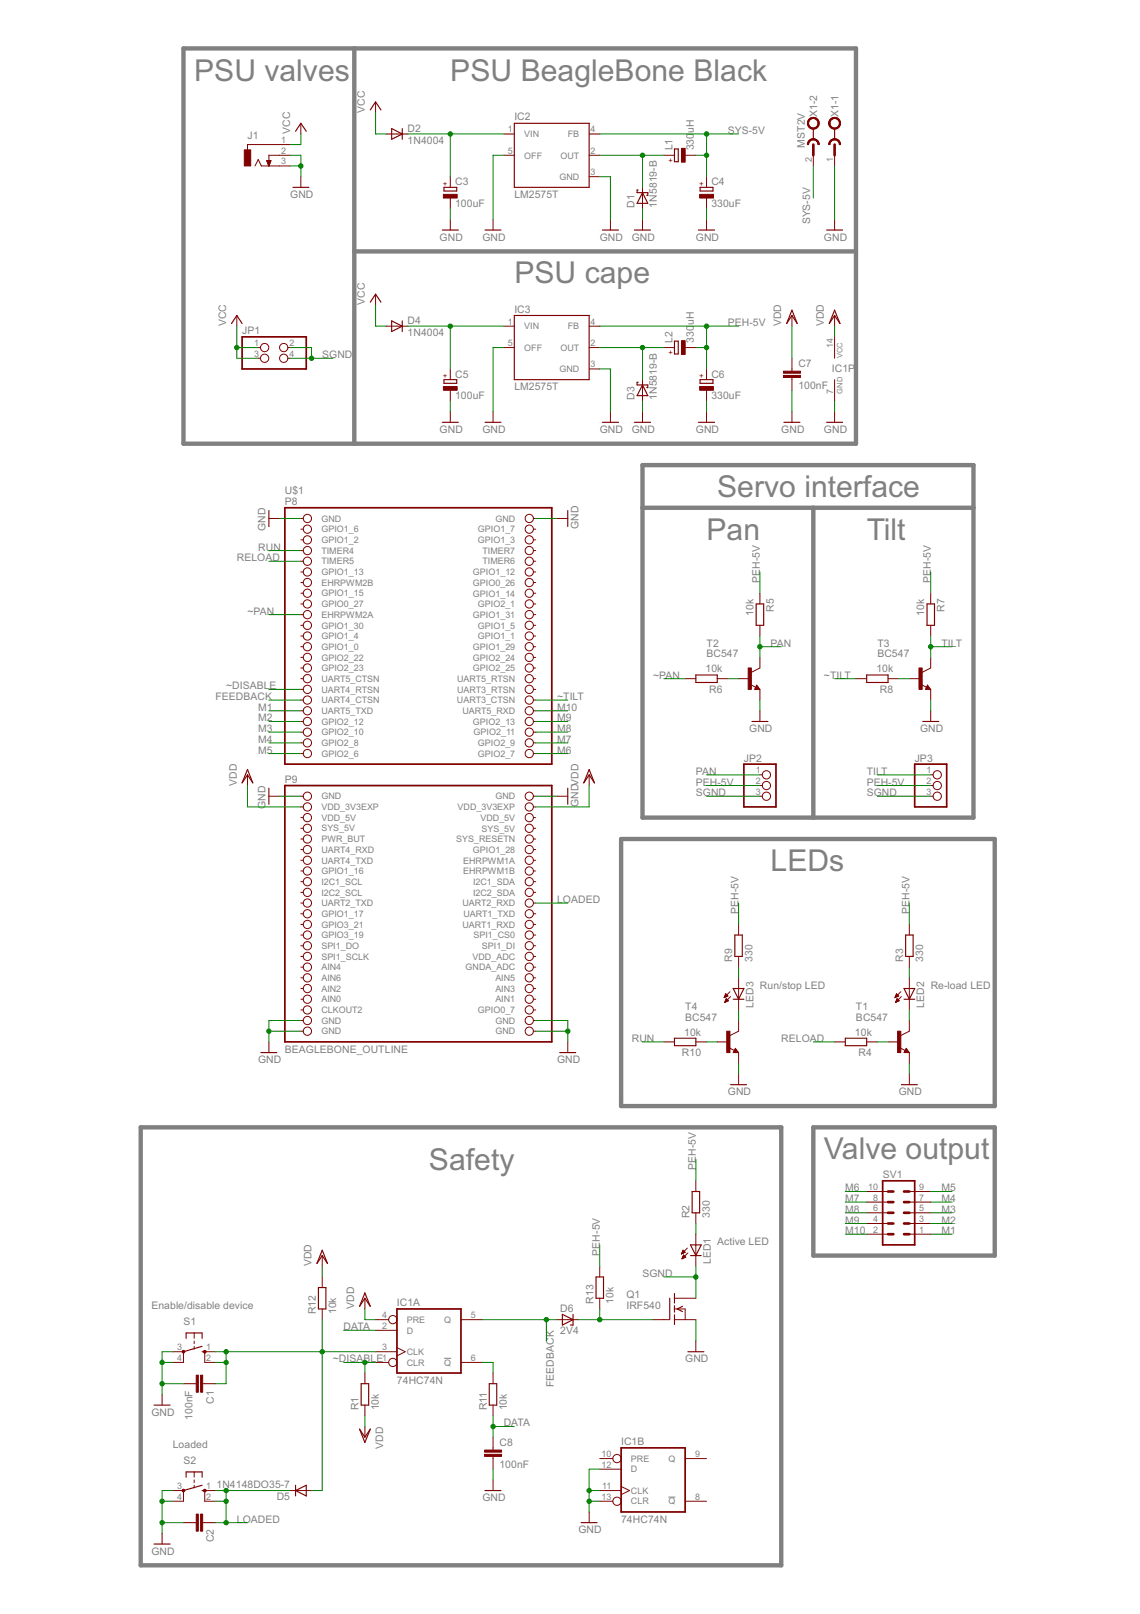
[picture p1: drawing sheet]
<svg xmlns="http://www.w3.org/2000/svg" width="210mm" height="297mm" viewBox="0 0 210 297" stroke-linecap="round" stroke-linejoin="round" font-family="sans-serif">
<path d="M33.8 8.9h123.8v72.8h-123.8zM65.2 8.9v72.8M65.2 46.3h92.4M118.3 93.5h60.9M118.3 85.6h60.9v64.9h-60.9zM149.8 93.5v57M114.4 154.4h68.8v49.2h-68.8zM25.9 207.5h117.9v80.6h-117.9zM149.8 207.5h33.4v23.6h-33.4z" fill="none" stroke="#808080" stroke-width=".8"/>
<path d="M81.8 250h1.3M123.1 275.5h1.3" fill="none" stroke="#808080" stroke-width=".18"/>
<path d="M44.6 62h11.8v5.9h-11.8zM52.5 93.5h49.1v47.1h-49.1zM52.5 144.6h49.1v47.1h-49.1zM137 140.6h5.9v7.9h-5.9zM168.4 140.6h5.9v7.9h-5.9zM162.5 217.3h5.9v11.8h-5.9zM73.1 240.9h11.8v11.8h-11.8zM114.4 266.5h11.8v11.8h-11.8z" fill="none" stroke="#800000" stroke-width=".32"/>
<g fill="none" stroke="#800000" stroke-width=".18">
<path d="M69.2 18.8v1.9M46.9 30.5l.6-1.1 .6 1.1h5.3M49.1 29.6h.8l-.4 .9zM49.1 29.7h.7M49.2 29.7h.6M49.2 29.8h.6M49.3 29.9h.4M49.3 30h.4M49.3 30.1h.4M49.4 30.2h.3M49.4 30.3h.2M49.4 30.4h.2"/>
<path d="M49.5 30.4h.1M49.5 30.5h.1M53.4 28.6h-3.9v1.9M53.4 26.6h-7.8v1M55.4 22.7v2M55.4 32.5v2M71.1 24.7h4M82.9 32.5v2M82.9 36.4v2M92.8 24.7h1.9M92.8 28.6h1.9M108.5 24.7h1.9"/>
<path d="M108.5 28.6h1.9M108.5 32.5h1.9M118.3 34.5v3.9M122.2 28.6h2M126.2 28.6h1.9M130.1 32.5v2M130.1 36.4v2M149.8 28.6v1.9M153.7 28.6v1.9M43.6 58.1v1.9M69.2 54.1v2M82.9 40.4v1.9"/>
<path d="M90.8 40.4v1.9M112.4 40.4v1.9M118.3 40.4v1.9M130.1 40.4v1.9M145.8 58.1v1.9M153.7 40.4v1.9M153.7 58.1v1.9M47.5 64h.5M47.5 65.9h.5M53 64h.4M53 65.9h.4M71.1 60h4"/>
<path d="M82.9 67.9v2M82.9 71.8v2M82.9 75.8v1.9M90.8 75.8v1.9M92.8 64h1.9M92.8 60h1.9M108.5 64h1.9M108.5 60h1.9M108.5 67.9h1.9M112.4 75.8v1.9M118.3 69.9v3.9M118.3 75.8v1.9"/>
<path d="M122.2 64h2M126.2 64h1.9M130.1 67.9v2M130.1 71.8v2M130.1 75.8v1.9M145.8 65.9v2.4M145.8 69.5v2.3M145.8 75.8v1.9M153.7 62v3.9M153.7 69.9v3.9M153.7 75.8v1.9M49.5 95.4h2"/>
<path d="M55.4 95.4h.4M55.4 97.4h.4M55.4 99.4h.4M98.2 95.4h.4M98.2 97.4h.4M98.2 99.4h.4M102.6 95.4h1.9M55.4 101.3h.4M55.4 103.3h.4M55.4 105.3h.4M55.4 107.2h.4M55.4 109.2h.4"/>
<path d="M55.4 111.1h.4M55.4 113.1h.4M55.4 115.1h.4M55.4 117.1h.4M55.4 119h.4M98.2 101.3h.4M98.2 103.3h.4M98.2 105.3h.4M98.2 107.2h.4M98.2 109.2h.4M98.2 111.1h.4M98.2 113.1h.4"/>
<path d="M98.2 115.1h.4M98.2 117.1h.4M98.2 119h.4M139.9 109.2v1.9M139.9 115.1v2M171.4 109.2v1.9M171.4 115.1v2M55.4 121h.4M55.4 122.9h.4M55.4 124.9h.4M55.4 126.9h.4M55.4 128.8h.4"/>
<path d="M55.4 130.8h.4M55.4 132.8h.4M55.4 134.7h.4M55.4 136.7h.4M55.4 138.7h.4M98.2 121h.4M98.2 122.9h.4M98.2 124.9h.4M98.2 126.9h.4M98.2 128.8h.4M98.2 130.8h.4M98.2 132.8h.4"/>
<path d="M98.2 134.7h.4M98.2 136.7h.4M98.2 138.7h.4M126.2 124.9h1.9M132.1 124.9h1.9M136 124.9h1.9M138.2 126l.9 .5M139.3 126.1l.6 .8h-1zM139.9 121v1.9l-1.6 .8M139.9 126.9v1.9M139.9 130.8v2M157.6 124.9h2"/>
<path d="M163.5 124.9h2M167.4 124.9h2M169.7 126l.9 .5M170.8 126.1l.6 .8h-1zM171.4 121v1.9l-1.6 .8M171.4 126.9v1.9M171.4 130.8v2M45.6 142.6v2M49.5 146.5h2M55.4 146.5h.4M55.4 148.5h.4M55.4 150.5h.4"/>
<path d="M55.4 152.4h.4M55.4 154.4h.4M55.4 156.4h.4M55.4 158.3h.4M98.2 146.5h.4M98.2 148.5h.4M98.2 150.5h.4M98.2 152.4h.4M98.2 154.4h.4M98.2 156.4h.4M98.2 158.3h.4M102.6 146.5h1.9"/>
<path d="M108.5 142.6v2M139.9 146.5h.5M139.9 142.6h.5M139.9 144.6h.5M171.4 146.5h.4M171.4 142.6h.4M171.4 144.6h.4M55.4 160.3h.4M55.4 162.3h.4M55.4 164.2h.4M55.4 166.2h.4M55.4 168.2h.4"/>
<path d="M55.4 170.1h.4M55.4 172.1h.4M55.4 174.1h.4M55.4 176h.4M55.4 178h.4M55.4 180h.4M98.2 160.3h.4M98.2 162.3h.4M98.2 164.2h.4M98.2 166.2h.4M98.2 168.2h.4M98.2 170.1h.4"/>
<path d="M98.2 172.1h.4M98.2 174.1h.4M98.2 176h.4M98.2 178h.4M98.2 180h.4M136 170.1v2M136 176v2M136 180v5.9M167.4 170.1v2M167.4 176v2M167.4 180v5.9M49.5 191.7v2"/>
<path d="M55.4 181.9h.4M55.4 183.9h.4M55.4 185.9h.4M55.4 187.8h.4M55.4 189.8h.4M98.2 181.9h.4M98.2 183.9h.4M98.2 185.9h.4M98.2 187.8h.4M98.2 189.8h.4M104.5 191.7v2M122.2 191.7h2"/>
<path d="M128.1 191.7h2M132.1 191.7h1.9M133.4 183.5h.1M133.4 183.5h.3M133.4 183.4h.5M133.4 184.5h.1M133.5 183.3h.5M133.5 184.4h.1M133.5 184.3h.3M133.5 183.2h.4M133.5 183.1h.3M133.5 184.2h.5"/>
<path d="M133.6 183h.1M133.6 184.1h.5M133.6 182.9h.1M133.6 184h.4M133.6 182.9l.4 .4-.7 .3zM133.6 184h.3M133.7 183.9h.1M133.7 183.8l.4 .4-.7 .3zM134.3 192.8l.9 .5M134.4 182.5l-1.1 1.1M134.5 183.4l-1.1 1.1M135.4 192.9l.6 .8h-1z"/>
<path d="M136 187.8v2l-1.6 .8M136 193.7v2M136 197.7v1.9M153.7 191.7h1.9M159.6 191.7h1.9M163.5 191.7h2M164.8 183.5h.1M164.8 183.5h.3M164.9 183.4h.4M164.9 184.5h.1M164.9 184.4h.2M164.9 183.3h.5"/>
<path d="M165 183.2h.4M165 184.3h.3M165 183.1h.3M165 184.2h.5M165 183h.2M165 184.1h.5M165.1 184h.3M165.1 182.9l.4 .4-.7 .3zM165.1 182.9h.1M165.1 183.9h.2M165.2 183.8l.4 .4-.7 .3zM165.7 192.8l1 .5"/>
<path d="M165.9 182.5l-1.1 1.1M166 183.4l-1.1 1.1M166.9 192.9l.5 .8h-.9zM167.4 187.8v2l-1.5 .8M167.4 193.7v2M167.4 197.7v1.9M128.1 217.3v2M159.6 219.3h3.9M167.4 219.3h4M59.3 231.1v1.9M59.3 235v2M67.2 238.9v2"/>
<path d="M110.4 233v2M110.4 238.9v2M124.2 238.9h3.9M125.5 230.8h.1M125.5 230.7h.2M125.5 230.6h.4M125.6 230.5h.5M125.6 231.6h.1M125.6 230.4h.5M125.6 231.5h.2M125.7 230.3h.3M125.7 231.5h.3"/>
<path d="M125.7 230.3h.2M125.7 231.4h.5M125.7 230.2h.1M125.7 231.3h.5M125.8 230.1l.4 .4-.7 .3zM125.8 231.2h.3M125.8 231.1h.2M125.8 231h.1M125.9 231l.4 .4-.7 .3zM126.6 229.7l-1.1 1.1M126.7 230.6l-1.1 1.1M128.1 223.2v2"/>
<path d="M128.1 227.1v5.9M159.6 227.1h3.9M159.6 225.2h3.9M159.6 223.2h3.9M159.6 221.2h3.9M167.4 227.1h4M167.4 225.2h4M167.4 223.2h4M167.4 221.2h4M29.8 256.6v2M31.8 248.8h2v1.9h-2M33.8 254.7h2.3"/>
<path d="M35.8 245.3v1M35.8 246.8v.5M35.8 247.8v.5M37.3 254.7h2.4M39.7 248.8h-2v1.9h2M59.3 240.9v2M67.2 252.7v2M67.2 258.6v2M69.2 250.7h2.4M69.2 244.8h3.9M69.2 248.8h3.9M69.2 242.9h2.4"/>
<path d="M73.1 248l1.5 .8-1.5 .7M84.9 250.7h3.9M84.9 242.9h3.9M90.8 252.7v2M90.8 258.6v2M102.6 242.9h3.9M120.3 242.9h3M124.2 242.9h3.9M124.2 240.9h2v2M128.1 246.8v2M31.8 274.3h2v2h-2M35.8 270.9v1"/>
<path d="M35.8 272.4v.5M35.8 273.3v.5M39.7 274.3h-2v2h2M53.4 274.3h4M67.2 262.5v2M90.8 264.5v2.3M90.8 268v2.4M90.8 272.4v1.9M108.5 278.3v1.9M110.4 276.3h2.4M110.4 270.4h4M110.4 274.3h4"/>
<path d="M110.4 268.4h2.4M114.4 273.6l1.5 .7-1.5 .8M126.2 276.3h3.9M126.2 268.4h3.9M29.8 282.2v2M33.8 280.2h2.3M37.3 280.2h2.4"/>
<circle cx="48.7" cy="65.9" r=".76"/>
<circle cx="48.7" cy="64" r=".76"/>
<circle cx="52.2" cy="64" r=".76"/>
<circle cx="52.2" cy="65.9" r=".76"/>
<circle cx="56.6" cy="97.4" r=".76"/>
<circle cx="56.6" cy="99.4" r=".76"/>
<circle cx="56.6" cy="95.4" r=".76"/>
<circle cx="97.5" cy="97.4" r=".76"/>
<circle cx="97.5" cy="95.4" r=".76"/>
<circle cx="97.5" cy="99.4" r=".76"/>
<circle cx="56.6" cy="113.1" r=".76"/>
<circle cx="56.6" cy="105.3" r=".76"/>
<circle cx="56.6" cy="111.1" r=".76"/>
<circle cx="56.6" cy="101.3" r=".76"/>
<circle cx="56.6" cy="115.1" r=".76"/>
<circle cx="56.6" cy="119" r=".76"/>
<circle cx="56.6" cy="107.2" r=".76"/>
<circle cx="56.6" cy="103.3" r=".76"/>
<circle cx="56.6" cy="109.2" r=".76"/>
<circle cx="56.6" cy="117.1" r=".76"/>
<circle cx="97.5" cy="117.1" r=".76"/>
<circle cx="97.5" cy="115.1" r=".76"/>
<circle cx="97.5" cy="119" r=".76"/>
<circle cx="97.5" cy="101.3" r=".76"/>
<circle cx="97.5" cy="103.3" r=".76"/>
<circle cx="97.5" cy="113.1" r=".76"/>
<circle cx="97.5" cy="105.3" r=".76"/>
<circle cx="97.5" cy="107.2" r=".76"/>
<circle cx="97.5" cy="111.1" r=".76"/>
<circle cx="97.5" cy="109.2" r=".76"/>
<circle cx="56.6" cy="124.9" r=".76"/>
<circle cx="56.6" cy="128.8" r=".76"/>
<circle cx="56.6" cy="132.8" r=".76"/>
<circle cx="56.6" cy="136.7" r=".76"/>
<circle cx="56.6" cy="122.9" r=".76"/>
<circle cx="56.6" cy="121" r=".76"/>
<circle cx="56.6" cy="134.7" r=".76"/>
<circle cx="56.6" cy="126.9" r=".76"/>
<circle cx="56.6" cy="130.8" r=".76"/>
<circle cx="56.6" cy="138.7" r=".76"/>
<circle cx="97.5" cy="128.8" r=".76"/>
<circle cx="97.5" cy="132.8" r=".76"/>
<circle cx="97.5" cy="121" r=".76"/>
<circle cx="97.5" cy="136.7" r=".76"/>
<circle cx="97.5" cy="126.9" r=".76"/>
<circle cx="97.5" cy="124.9" r=".76"/>
<circle cx="97.5" cy="138.7" r=".76"/>
<circle cx="97.5" cy="130.8" r=".76"/>
<circle cx="97.5" cy="122.9" r=".76"/>
<circle cx="97.5" cy="134.7" r=".76"/>
<circle cx="56.6" cy="154.4" r=".76"/>
<circle cx="56.6" cy="150.5" r=".76"/>
<circle cx="56.6" cy="156.4" r=".76"/>
<circle cx="56.6" cy="146.5" r=".76"/>
<circle cx="56.6" cy="148.5" r=".76"/>
<circle cx="56.6" cy="158.3" r=".76"/>
<circle cx="56.6" cy="152.4" r=".76"/>
<circle cx="97.5" cy="154.4" r=".76"/>
<circle cx="97.5" cy="150.5" r=".76"/>
<circle cx="97.5" cy="146.5" r=".76"/>
<circle cx="97.5" cy="148.5" r=".76"/>
<circle cx="97.5" cy="158.3" r=".76"/>
<circle cx="97.5" cy="156.4" r=".76"/>
<circle cx="97.5" cy="152.4" r=".76"/>
<circle cx="141.1" cy="144.6" r=".76"/>
<circle cx="141.1" cy="146.5" r=".76"/>
<circle cx="141.1" cy="142.6" r=".76"/>
<circle cx="172.6" cy="142.6" r=".76"/>
<circle cx="172.6" cy="144.6" r=".76"/>
<circle cx="172.6" cy="146.5" r=".76"/>
<circle cx="56.6" cy="160.3" r=".76"/>
<circle cx="56.6" cy="170.1" r=".76"/>
<circle cx="56.6" cy="164.2" r=".76"/>
<circle cx="56.6" cy="166.2" r=".76"/>
<circle cx="56.6" cy="168.2" r=".76"/>
<circle cx="56.6" cy="172.1" r=".76"/>
<circle cx="56.6" cy="162.3" r=".76"/>
<circle cx="56.6" cy="176" r=".76"/>
<circle cx="56.6" cy="178" r=".76"/>
<circle cx="56.6" cy="180" r=".76"/>
<circle cx="56.6" cy="174.1" r=".76"/>
<circle cx="97.5" cy="172.1" r=".76"/>
<circle cx="97.5" cy="160.3" r=".76"/>
<circle cx="97.5" cy="170.1" r=".76"/>
<circle cx="97.5" cy="166.2" r=".76"/>
<circle cx="97.5" cy="162.3" r=".76"/>
<circle cx="97.5" cy="164.2" r=".76"/>
<circle cx="97.5" cy="168.2" r=".76"/>
<circle cx="97.5" cy="174.1" r=".76"/>
<circle cx="97.5" cy="176" r=".76"/>
<circle cx="97.5" cy="178" r=".76"/>
<circle cx="97.5" cy="180" r=".76"/>
<circle cx="56.6" cy="187.8" r=".76"/>
<circle cx="56.6" cy="185.9" r=".76"/>
<circle cx="56.6" cy="181.9" r=".76"/>
<circle cx="56.6" cy="183.9" r=".76"/>
<circle cx="56.6" cy="189.8" r=".76"/>
<circle cx="97.5" cy="181.9" r=".76"/>
<circle cx="97.5" cy="187.8" r=".76"/>
<circle cx="97.5" cy="183.9" r=".76"/>
<circle cx="97.5" cy="185.9" r=".76"/>
<circle cx="97.5" cy="189.8" r=".76"/>
<circle cx="72.3" cy="250.7" r=".76"/>
<circle cx="72.3" cy="242.9" r=".76"/>
<circle cx="113.6" cy="268.4" r=".76"/>
<circle cx="113.6" cy="276.3" r=".76"/>
</g>
<g fill="none" stroke="#800000" stroke-width=".21">
<path d="M53.9 34.5h3M54.4 24.2l1-1.5 1 1.5M68.2 20.2l1-1.4 .9 1.4M72.1 23.7l2 1-2 .9zM74.1 23.7v1.9M81.7 34.5h2.4v.7h-2.4zM94.7 22.7h13.8v11.8h-13.8zM117.5 35h-.2v.5h2v.5h-.2M118.3 35.5l1 1.9h-2zM124.2 27.4h.7v2.4h-.7zM128.9 34.5h2.4v.7h-2.4zM149.8 23.7v1.9"/>
<path d="M153.7 23.7v1.9M42.6 59.5l1-1.4 1 1.4M68.2 55.6l1-1.5 .9 1.5M72.1 59.1l2 .9-2 1zM74.1 59.1v1.9M81.4 42.3h3M89.3 42.3h2.9M94.7 58.1h13.8v11.8h-13.8zM110.9 42.3h3M116.8 42.3h3M128.6 42.3h3M145.8 57.1l1 2.4-1-1.4-1 1.4z"/>
<path d="M152.2 42.3h3M153.7 57.1l1 2.4-1-1.4-1 1.4zM81.4 77.7h3M81.7 69.9h2.4v.6h-2.4zM89.3 77.7h2.9M110.9 77.7h3M116.8 77.7h3M117.5 70.4h-.2v.4h2v.5h-.2M118.3 70.8l1 2h-2zM124.2 62.8h.7v2.4h-.7zM128.6 77.7h3M128.9 69.9h2.4v.6h-2.4z"/>
<path d="M144.3 77.7h3M152.2 77.7h3M49.5 94v2.9M104.5 94v2.9M139.2 111.1h1.4v4h-1.4zM170.7 111.1h1.4v4h-1.4zM128.1 124.2h4v1.4h-4zM138.5 132.8h2.9M139.3 126.5l.1 .2h-.3l.2-.4 .4 .5h-.6M159.6 124.2h3.9v1.4h-3.9zM169.9 132.8h2.9M170.8 126.5l.1 .2h-.3l.2-.4 .4 .5h-.6"/>
<path d="M45.6 141.6l.9 2.5-.9-1.5-1 1.5zM49.5 145.1v2.9M104.5 145.1v2.9M108.5 141.6l1 2.5-1-1.5-1 1.5zM135.3 172.1h1.4v3.9h-1.4zM166.8 172.1h1.3v3.9h-1.3zM48 193.7h3M103.1 193.7h2.9M124.2 191.1h3.9v1.3h-3.9zM134.5 199.6h3M135 183.9h2M135 181.9h2l-1 2z"/>
<path d="M135.4 193.3l.1 .2h-.3l.2-.4 .4 .5h-.6M155.6 191.1h4v1.3h-4zM166 199.6h2.9M166.5 181.9h1.9l-1 2zM166.5 183.9h1.9M166.9 193.3v.2h-.3l.3-.4 .3 .5h-.6M127.4 219.3h1.4v3.9h-1.4zM58.6 237h1.4v3.9h-1.4zM59.3 230.1l1 2.4-1-1.4-.9 1.4zM67.2 238l1 2.4-1-1.5-1 1.5zM109.7 235h1.4v3.9h-1.4zM123.3 238.9v4"/>
<path d="M124.2 238.1v1.7M127.1 229.1h2l-1 2zM127.1 231.1h2M28.4 258.6h2.9M34.3 246.3v-1h2.9v1M37.2 248.8h.5M37.2 247.8l-3.4 1M66.5 254.7h1.4v3.9h-1.4zM90.1 254.7h1.4v3.9h-1.4zM103.5 241.9l2 1-2 1zM105.5 241.9v2h-.5M124.2 240.3v1.2"/>
<path d="M124.2 242v1.8M125.7 240.4l-1 .5 1 .5M126.7 248.8h2.9M34.3 271.9v-1h2.9v1M37.2 274.3h.5M37.2 273.3l-3.4 1M54.4 274.3l2-1v2zM54.4 273.3v2M66.2 263l1 1.5 1-1.5-1 2.5zM89.3 274.3h2.9M28.4 284.2h2.9M107 280.2h2.9"/>
</g>
<g fill="#800000" stroke="#800000" stroke-width=".18">
<path d="M33.6 248.6h.4v.3h-.4z" fill-rule="evenodd"/>
<path d="M37.5 248.6h.4v.3h-.4z" fill-rule="evenodd"/>
<path d="M33.6 274.2h.4v.3h-.4z" fill-rule="evenodd"/>
<path d="M37.5 274.2h.4v.3h-.4z" fill-rule="evenodd"/>
<path d="M152.8 26l.5-.4 .4-.1v.2l-.6 .3-.3 .6h-.2z" fill-rule="evenodd"/>
<path d="M153.7 25.5h.1a1.07 1.07 0 0 1 .9 1.1h-.1l-.3-.6-.6-.3z" fill-rule="evenodd"/>
<path d="M152.8 26a1.07 1.07 0 0 1 1.2-.4 1.07 1.07 0 0 1 .7 1h-.1a.88 .88 0 0 0-.9-.9 .88 .88 0 0 0-.9 .9h-.2v-.1z" fill-rule="evenodd"/>
<path d="M153 21.9a1.08 1.08 0 0 1 1.6 .3 1.08 1.08 0 0 1-.7 1.5 1.08 1.08 0 0 1-1.3-1h.2a.89 .89 0 0 1 1.3-.8 .89 .89 0 0 1 .1 1.5 .89 .89 0 0 1-1.4-.5v-.2h-.2v-.3z" fill-rule="evenodd"/>
<path d="M153 21.9a1.08 1.08 0 0 1 1.6 .3 1.08 1.08 0 0 1-.7 1.5 1.08 1.08 0 0 1-1.3-1h.2a.89 .89 0 0 1 1.3-.8 .89 .89 0 0 1 .1 1.5 .89 .89 0 0 1-1.4-.5v-.2h-.2v-.3z" fill-rule="evenodd"/>
<path d="M148.9 26l.4-.4 .5-.1v.2l-.7 .3-.2 .6h-.2z" fill-rule="evenodd"/>
<path d="M149.8 25.5h.1a1.07 1.07 0 0 1 .9 1.1h-.2l-.1-.4-.3-.4-.4-.1z" fill-rule="evenodd"/>
<path d="M148.9 26a1.09 1.09 0 0 1 1.2-.4 1.09 1.09 0 0 1 .7 1h-.2a.88 .88 0 0 0-.9-.9 .88 .88 0 0 0-.8 .9h-.2v-.1z" fill-rule="evenodd"/>
<path d="M149 21.9a1.08 1.08 0 0 1 1.7 .3 1.08 1.08 0 0 1-.7 1.5 1.08 1.08 0 0 1-1.3-1h.2a.88 .88 0 0 1 1.2-.9 .88 .88 0 0 1 .2 1.5 .88 .88 0 0 1-1.4-.4v-.2h-.2z" fill-rule="evenodd"/>
<path d="M149 21.9a1.08 1.08 0 0 1 1.7 .3 1.08 1.08 0 0 1-.7 1.5 1.08 1.08 0 0 1-1.3-1h.2a.88 .88 0 0 1 1.2-.9 .88 .88 0 0 1 .2 1.5 .88 .88 0 0 1-1.4-.4v-.2h-.2z" fill-rule="evenodd"/>
</g>
<g fill="#800000" stroke="#800000" stroke-width=".18">
<path d="M36.1 253.1h.4v3.1h-.4z"/>
<path d="M36.9 253.1h.4v3.1h-.4z"/>
<path d="M36.1 278.7h.4v3.1h-.4z"/>
<path d="M36.9 278.7h.4v3.1h-.4z"/>
<path d="M125.5 27.3h.7v2.5h-.7z"/>
<path d="M81.6 35.8h2.6v.6h-2.6z"/>
<path d="M128.8 35.8h2.6v.6h-2.6z"/>
<path d="M125.5 62.7h.7v2.5h-.7z"/>
<path d="M81.6 71.1h2.6v.7h-2.6z"/>
<path d="M128.8 71.1h2.6v.7h-2.6z"/>
<path d="M144.3 69.1h3.1v.4h-3.1z"/>
<path d="M144.3 68.3h3.1v.4h-3.1z"/>
<path d="M165.3 189.8h.6v3.9h-.6z"/>
<path d="M137.8 122.9h.5v4h-.5z"/>
<path d="M169.2 122.9h.6v4h-.6z"/>
<path d="M133.8 189.8h.6v3.9h-.6z"/>
<path d="M45 27.6h1.2v2.9h-1.2z"/>
<path d="M89.2 267.7h3.2v.3h-3.2z"/>
<path d="M89.2 266.9h3.2v.4h-3.2z"/>
</g>
<path d="M149.8 26.6v2M153.7 26.6v2M163.5 219.3h1M166.5 219.3h.9M163.5 221.2h1M163.5 223.2h1M163.5 225.2h1M163.5 227.1h1M166.5 221.2h.9M166.5 223.2h.9M166.5 225.2h.9M166.5 227.1h.9" fill="none" stroke="#800000" stroke-width=".49"/>
<g fill="none" stroke="#008000" stroke-width=".18">
<path d="M53.4 28.6h2v3.9M53.4 30.5h2M55.4 24.7v1.9h-2M69.2 20.7v4h1.9M75.1 24.7h17.7M82.9 24.7v7.8M82.9 38.4v2M92.8 28.6h-2v11.8M110.4 28.6h11.8M110.4 32.5h2v7.9M110.4 24.7h25.6M118.3 28.6v5.9"/>
<path d="M118.3 38.4v2M128.1 28.6h2M130.1 24.7v7.8M130.1 38.4v2M149.8 30.5v5.9M153.7 30.5v9.9M69.2 56.1v3.9h1.9M43.6 64h3.9M43.6 60v5.9h3.9M53.4 64h4v1.9M53.4 65.9h7.9M75.1 60h17.7"/>
<path d="M82.9 60v7.9M82.9 73.8v2M92.8 64h-2v11.8M110.4 67.9h2v7.9M110.4 64h11.8M110.4 60h25.6M118.3 64v5.9M118.3 73.8v2M128.1 64h2M130.1 60v7.9M130.1 73.8v2M145.8 60v5.9"/>
<path d="M145.8 71.8v4M153.7 60v2M153.7 73.8v2M51.5 95.4h3.9M98.6 95.4h4M49.5 113.1h5.9M49.5 101.3h5.9M49.5 103.3h5.9M139.9 105.3v3.9M139.9 117.1v3.9M139.9 119h3.9M171.4 105.3v3.9"/>
<path d="M171.4 117.1v3.9M171.4 119h3.9M49.5 128.8h5.9M49.5 130.8h5.9M49.5 134.7h5.9M49.5 136.7h5.9M49.5 138.7h5.9M49.5 132.8h5.9M49.5 126.9h5.9M98.6 128.8h5.9M98.6 130.8h5.9M98.6 134.7h5.9"/>
<path d="M98.6 136.7h5.9M98.6 138.7h5.9M98.6 132.8h5.9M122.2 124.9h4M134 124.9h2M139.9 128.8v2M153.7 124.9h3.9M165.5 124.9h1.9M171.4 128.8v2M45.6 144.6v3.9h9.8M51.5 146.5h3.9M98.6 146.5h4"/>
<path d="M108.5 144.6v3.9h-9.9M130.1 146.5h9.8M130.1 144.6h9.8M130.1 142.6h9.8M161.5 146.5h9.9M161.5 144.6h9.9M161.5 142.6h9.9M98.6 166.2h5.9M136 166.2v3.9M136 178v2M167.4 166.2v3.9M167.4 178v2"/>
<path d="M49.5 189.8h5.9M55.4 187.8h-5.9v3.9M98.6 187.8h5.9v3.9M98.6 189.8h5.9M118.3 191.7h3.9M130.1 191.7h2M136 185.9v1.9M136 195.7v2M149.8 191.7h3.9M161.5 191.7h2M167.4 185.9v1.9M167.4 195.7v2"/>
<path d="M128.1 213.4v3.9M155.6 219.3h4M171.4 219.3h3.9M59.3 233v2M110.4 229.1v3.9M122.2 235h5.9M128.1 225.2v1.9M128.1 233v5.9M155.6 227.1h4M155.6 223.2h4M155.6 221.2h4M155.6 225.2h4"/>
<path d="M171.4 227.1h3.9M171.4 223.2h3.9M171.4 221.2h3.9M171.4 225.2h3.9M29.8 250.7h2M29.8 254.7h4M31.8 248.8h-2v7.8M39.7 248.8h29.5M39.7 250.7h1.9M41.6 248.8v5.9h-1.9M59.3 242.9v31.4h-1.9M63.3 244.8h5.9"/>
<path d="M63.3 250.7h5.9M67.2 240.9v2h2M67.2 250.7v2M88.8 250.7h2v2M88.8 242.9h13.8M100.6 242.9v3.9M106.5 242.9h13.8M110.4 240.9v2M128.1 242.9v3.9M29.8 276.3h2M31.8 274.3h-2v7.9M39.7 274.3h13.7"/>
<path d="M39.7 276.3h1.9M41.6 274.3v5.9M67.2 260.6v1.9M90.8 260.6v3.9M90.8 270.4v2M90.8 262.5h3.9M108.5 274.3h1.9M108.5 276.3h1.9M110.4 270.4h-1.9v7.9M29.8 280.2h4M39.7 280.2h5.9"/>
</g>
<g fill="#008000" stroke="#008000" stroke-width=".18">
<circle cx="90.8" cy="262.5" r=".4"/>
<circle cx="41.6" cy="248.8" r=".4"/>
<circle cx="41.6" cy="250.7" r=".4"/>
<circle cx="59.3" cy="248.8" r=".4"/>
<circle cx="29.8" cy="250.7" r=".4"/>
<circle cx="29.8" cy="254.7" r=".4"/>
<circle cx="108.5" cy="274.3" r=".4"/>
<circle cx="108.5" cy="276.3" r=".4"/>
<circle cx="49.5" cy="189.8" r=".4"/>
<circle cx="104.5" cy="189.8" r=".4"/>
<circle cx="29.8" cy="276.3" r=".4"/>
<circle cx="29.8" cy="280.2" r=".4"/>
<circle cx="55.4" cy="30.5" r=".4"/>
<circle cx="100.6" cy="242.9" r=".4"/>
<circle cx="128.1" cy="235" r=".4"/>
<circle cx="57.4" cy="65.9" r=".4"/>
<circle cx="43.6" cy="64" r=".4"/>
<circle cx="41.6" cy="276.3" r=".4"/>
<circle cx="41.6" cy="274.3" r=".4"/>
<circle cx="41.6" cy="280.2" r=".4"/>
<circle cx="118.3" cy="28.6" r=".4"/>
<circle cx="130.1" cy="28.6" r=".4"/>
<circle cx="130.1" cy="24.7" r=".4"/>
<circle cx="118.3" cy="64" r=".4"/>
<circle cx="82.9" cy="24.7" r=".4"/>
<circle cx="82.9" cy="60" r=".4"/>
<circle cx="130.1" cy="64" r=".4"/>
<circle cx="130.1" cy="60" r=".4"/>
<circle cx="139.9" cy="119" r=".4"/>
<circle cx="171.4" cy="119" r=".4"/>
<circle cx="67.2" cy="250.7" r=".4"/>
<circle cx="110.4" cy="242.9" r=".4"/>
</g>
<g font-size="6.2" fill="#808080">
<text x="35.7" y="14.8">PSU valves</text>
<text x="82.9" y="14.8">PSU BeagleBone Black</text>
<text x="94.7" y="52.2">PSU cape</text>
<text x="132.1" y="91.5">Servo interface</text>
<text x="130.1" y="99.4">Pan</text>
<text x="159.6" y="99.4">Tilt</text>
<text x="141.9" y="160.3">LEDs</text>
<text x="79" y="215.3">Safety</text>
<text x="151.7" y="213.4">Valve output</text>
</g>
<g font-size="2.1" fill="#808080">
<text x="67.2" y="20.7" transform="rotate(-90 67.2 20.7)">VCC</text>
<text x="94.7" y="22.2">IC2</text>
<text x="150.4" y="21.5" transform="rotate(-90 150.4 21.5)">X1-2</text>
<text x="154.4" y="21.5" transform="rotate(-90 154.4 21.5)">X1-1</text>
<text x="45.6" y="25.6">J1</text>
<text x="53.4" y="24.6" transform="rotate(-90 53.4 24.6)">VCC</text>
<text x="75.1" y="26.4">1N4004</text>
<text x="75.1" y="24.3">D2</text>
<text x="123.8" y="27.7" transform="rotate(-90 123.8 27.7)">L1</text>
<text x="127.8" y="27.7" transform="rotate(-90 127.8 27.7)">330</text>
<text x="127.8" y="24.5" transform="rotate(-90 127.8 24.5)">uH</text>
<text x="134" y="24.6">SYS-5V</text>
<text x="148.2" y="27.2" transform="rotate(-90 148.2 27.2)">MST2V</text>
<text x="83.8" y="34.1">C3</text>
<text x="131" y="34.1">C4</text>
<text x="53.4" y="36.4">GND</text>
<text x="83.8" y="38">100uF</text>
<text x="94.7" y="36.4">LM2575T</text>
<text x="116.8" y="38.2" transform="rotate(-90 116.8 38.2)">D1</text>
<text x="121" y="38.2" transform="rotate(-90 121 38.2)">1N5819-B</text>
<text x="131" y="38">330uF</text>
<text x="149.2" y="41.3" transform="rotate(-90 149.2 41.3)">SYS-5V</text>
<text x="81" y="44.3">GND</text>
<text x="88.8" y="44.3">GND</text>
<text x="110.4" y="44.3">GND</text>
<text x="116.3" y="44.3">GND</text>
<text x="128.1" y="44.3">GND</text>
<text x="151.7" y="44.3">GND</text>
<text x="67.2" y="56.1" transform="rotate(-90 67.2 56.1)">VCC</text>
<text x="75.1" y="59.7">D4</text>
<text x="94.7" y="57.6">IC3</text>
<text x="127.8" y="59.8" transform="rotate(-90 127.8 59.8)">uH</text>
<text x="41.6" y="60" transform="rotate(-90 41.6 60)">VCC</text>
<text x="44.6" y="61.5">JP1</text>
<text x="59.3" y="65.9">SGND</text>
<text x="75.1" y="61.8">1N4004</text>
<text x="123.8" y="63.1" transform="rotate(-90 123.8 63.1)">L2</text>
<text x="127.8" y="63.1" transform="rotate(-90 127.8 63.1)">330</text>
<text x="134" y="60">PEH-5V</text>
<text x="143.9" y="60" transform="rotate(-90 143.9 60)">VDD</text>
<text x="151.7" y="60" transform="rotate(-90 151.7 60)">VDD</text>
<text x="83.8" y="69.5">C5</text>
<text x="94.7" y="71.8">LM2575T</text>
<text x="131" y="69.5">C6</text>
<text x="147" y="71.5">100nF</text>
<text x="147" y="67.6">C7</text>
<text x="153.2" y="68.4">IC1P</text>
<text x="83.8" y="73.4">100uF</text>
<text x="116.8" y="73.6" transform="rotate(-90 116.8 73.6)">D3</text>
<text x="121" y="73.6" transform="rotate(-90 121 73.6)">1N5819-B</text>
<text x="131" y="73.4">330uF</text>
<text x="81" y="79.7">GND</text>
<text x="88.8" y="79.7">GND</text>
<text x="110.4" y="79.7">GND</text>
<text x="116.3" y="79.7">GND</text>
<text x="128.1" y="79.7">GND</text>
<text x="143.9" y="79.7">GND</text>
<text x="151.7" y="79.7">GND</text>
<text x="52.4" y="91">U$1</text>
<text x="52.4" y="93">P8</text>
<text x="47.5" y="101.3">RUN</text>
<text x="48.9" y="97.8" transform="rotate(-90 48.9 97.8)">GND</text>
<text x="106.5" y="97.4" transform="rotate(-90 106.5 97.4)">GND</text>
<text x="43.6" y="103.3">RELOAD</text>
<text x="139.9" y="107.2" transform="rotate(-90 139.9 107.2)">PEH-5V</text>
<text x="171.4" y="107.2" transform="rotate(-90 171.4 107.2)">PEH-5V</text>
<text x="45.6" y="113.1">~PAN</text>
<text x="138.7" y="113.3" transform="rotate(-90 138.7 113.3)">10k</text>
<text x="142.5" y="112.6" transform="rotate(-90 142.5 112.6)">R5</text>
<text x="170.2" y="113.3" transform="rotate(-90 170.2 113.3)">10k</text>
<text x="173.9" y="112.6" transform="rotate(-90 173.9 112.6)">R7</text>
<text x="130.1" y="119">T2</text>
<text x="141.9" y="119">PAN</text>
<text x="161.5" y="119">T3</text>
<text x="173.3" y="119">TILT</text>
<text x="120.3" y="124.9">~PAN</text>
<text x="129.9" y="123.7">10k</text>
<text x="130.1" y="121">BC547</text>
<text x="151.7" y="124.9">~TILT</text>
<text x="161.4" y="123.7">10k</text>
<text x="161.5" y="121">BC547</text>
<text x="39.7" y="128.8">FEEDBACK</text>
<text x="41.6" y="126.9">~DISABLE</text>
<text x="47.5" y="130.8">M1</text>
<text x="102.6" y="130.8">M10</text>
<text x="102.6" y="128.8">~TILT</text>
<text x="130.6" y="127.4">R6</text>
<text x="162" y="127.4">R8</text>
<text x="47.5" y="136.7">M4</text>
<text x="47.5" y="134.7">M3</text>
<text x="47.5" y="132.8">M2</text>
<text x="102.6" y="134.7">M8</text>
<text x="102.6" y="136.7">M7</text>
<text x="102.6" y="132.8">M9</text>
<text x="138" y="134.7">GND</text>
<text x="169.4" y="134.7">GND</text>
<text x="47.5" y="138.7">M5</text>
<text x="102.6" y="138.7">M6</text>
<text x="128.1" y="142.6">PAN</text>
<text x="137" y="140.1">JP2</text>
<text x="159.6" y="142.6">TILT</text>
<text x="168.4" y="140.1">JP3</text>
<text x="43.6" y="144.6" transform="rotate(-90 43.6 144.6)">VDD</text>
<text x="48.9" y="148.9" transform="rotate(-90 48.9 148.9)">GND</text>
<text x="52.4" y="144.1">P9</text>
<text x="106.5" y="148.5" transform="rotate(-90 106.5 148.5)">GNDVDD</text>
<text x="128.1" y="146.5">SGND</text>
<text x="128.1" y="144.6">PEH-5V</text>
<text x="159.6" y="146.5">SGND</text>
<text x="159.6" y="144.6">PEH-5V</text>
<text x="102.6" y="166.2">LOADED</text>
<text x="136" y="168.2" transform="rotate(-90 136 168.2)">PEH-5V</text>
<text x="167.4" y="168.2" transform="rotate(-90 167.4 168.2)">PEH-5V</text>
<text x="134.8" y="177" transform="rotate(-90 134.8 177)">R9</text>
<text x="138.5" y="177" transform="rotate(-90 138.5 177)">330</text>
<text x="166.3" y="177" transform="rotate(-90 166.3 177)">R3</text>
<text x="170" y="177" transform="rotate(-90 170 177)">330</text>
<text x="126.2" y="185.9">T4</text>
<text x="138.7" y="185.5" transform="rotate(-90 138.7 185.5)">LED3</text>
<text x="139.9" y="181.9">Run/stop LED</text>
<text x="157.6" y="185.9">T1</text>
<text x="170.2" y="185.5" transform="rotate(-90 170.2 185.5)">LED2</text>
<text x="171.4" y="181.9">Re-load LED</text>
<text x="116.3" y="191.8">RUN</text>
<text x="126" y="190.6">10k</text>
<text x="126.2" y="187.8">BC547</text>
<text x="143.9" y="191.8">RELOAD</text>
<text x="157.4" y="190.6">10k</text>
<text x="157.6" y="187.8">BC547</text>
<text x="47.5" y="195.7">GND</text>
<text x="52.4" y="193.7">BEAGLEBONE_OUTLINE</text>
<text x="102.6" y="195.7">GND</text>
<text x="125.6" y="194.3">R10</text>
<text x="158.1" y="194.3">R4</text>
<text x="134" y="201.6">GND</text>
<text x="165.5" y="201.6">GND</text>
<text x="128.1" y="215.3" transform="rotate(-90 128.1 215.3)">PEH-5V</text>
<text x="155.6" y="221.2">M7</text>
<text x="155.6" y="219.3">M6</text>
<text x="162.5" y="216.7">SV1</text>
<text x="173.3" y="219.3">M5</text>
<text x="173.3" y="221.2">M4</text>
<text x="127" y="224.2" transform="rotate(-90 127 224.2)">R2</text>
<text x="130.7" y="224.2" transform="rotate(-90 130.7 224.2)">330</text>
<text x="155.6" y="227.1">M10</text>
<text x="155.6" y="223.2">M8</text>
<text x="155.6" y="225.2">M9</text>
<text x="173.3" y="223.2">M3</text>
<text x="173.3" y="225.2">M2</text>
<text x="173.3" y="227.1">M1</text>
<text x="57.4" y="233" transform="rotate(-90 57.4 233)">VDD</text>
<text x="110.4" y="231.1" transform="rotate(-90 110.4 231.1)">PEH-5V</text>
<text x="130.9" y="232.6" transform="rotate(-90 130.9 232.6)">LED1</text>
<text x="132.1" y="229.1">Active LED</text>
<text x="109.3" y="239.9" transform="rotate(-90 109.3 239.9)">R13</text>
<text x="113" y="239.9" transform="rotate(-90 113 239.9)">10k</text>
<text x="115.3" y="238.9">Q1</text>
<text x="118.3" y="235">SGND</text>
<text x="27.9" y="240.9">Enable/disable device</text>
<text x="33.8" y="243.9">S1</text>
<text x="58.2" y="241.9" transform="rotate(-90 58.2 241.9)">R12</text>
<text x="61.9" y="241.9" transform="rotate(-90 61.9 241.9)">10k</text>
<text x="63.3" y="244.8">DATA</text>
<text x="65.2" y="240.9" transform="rotate(-90 65.2 240.9)">VDD</text>
<text x="73.1" y="240.4">IC1A</text>
<text x="103.2" y="245.5">2V4</text>
<text x="103.2" y="241.4">D6</text>
<text x="115.3" y="240.9">IRF540</text>
<text x="61.3" y="250.7">~DISABLE</text>
<text x="126.2" y="250.7">GND</text>
<text x="73.1" y="254.7">74HC74N</text>
<text x="102" y="255.3" transform="rotate(-90 102 255.3)">FEEDBACK</text>
<text x="27.9" y="260.6">GND</text>
<text x="35.4" y="261.3" transform="rotate(-90 35.4 261.3)">100nF</text>
<text x="39.4" y="258.3" transform="rotate(-90 39.4 258.3)">C1</text>
<text x="66" y="259.6" transform="rotate(-90 66 259.6)">R1</text>
<text x="69.7" y="259.6" transform="rotate(-90 69.7 259.6)">10k</text>
<text x="89.6" y="259.6" transform="rotate(-90 89.6 259.6)">R11</text>
<text x="92.7" y="262.5">DATA</text>
<text x="93.3" y="259.6" transform="rotate(-90 93.3 259.6)">10k</text>
<text x="31.8" y="266.5">Loaded</text>
<text x="33.8" y="269.4">S2</text>
<text x="70.5" y="266.6" transform="rotate(-90 70.5 266.6)">VDD</text>
<text x="92" y="266.2">C8</text>
<text x="114.4" y="266">IC1B</text>
<text x="39.9" y="273.9">1N4148DO35-7</text>
<text x="92" y="270.1">100nF</text>
<text x="43.6" y="280.2">LOADED</text>
<text x="51" y="276.1">D5</text>
<text x="88.8" y="276.3">GND</text>
<text x="114.4" y="280.2">74HC74N</text>
<text x="27.9" y="286.1">GND</text>
<text x="39.4" y="283.9" transform="rotate(-90 39.4 283.9)">C2</text>
<text x="106.5" y="282.2">GND</text>
</g>
<g font-size="1.8" fill="#808080">
<text x="51.7" y="26.3">1</text>
<text x="51.7" y="28.3">2</text>
<text x="93.5" y="24.4">1</text>
<text x="93.5" y="28.3">5</text>
<text x="96.5" y="25.2">VIN</text>
<text x="96.5" y="29.2">OFF</text>
<text x="103.2" y="29.2">OUT</text>
<text x="104.5" y="25.2">FB</text>
<text x="108.7" y="24.4">4</text>
<text x="108.7" y="28.3">2</text>
<text x="149.5" y="29.8" transform="rotate(-90 149.5 29.8)">2</text>
<text x="153.4" y="29.8" transform="rotate(-90 153.4 29.8)">1</text>
<text x="51.7" y="30.3">3</text>
<text x="103" y="33.1">GND</text>
<text x="108.7" y="32.2">3</text>
<text x="93.5" y="59.8">1</text>
<text x="108.7" y="59.8">4</text>
<text x="46.8" y="63.7">1</text>
<text x="46.8" y="65.7">3</text>
<text x="53.3" y="63.7">2</text>
<text x="53.3" y="65.7">4</text>
<text x="93.5" y="63.7">5</text>
<text x="96.5" y="60.6">VIN</text>
<text x="96.5" y="64.6">OFF</text>
<text x="103.2" y="64.6">OUT</text>
<text x="104.5" y="60.6">FB</text>
<text x="108.7" y="63.7">2</text>
<text x="153.4" y="64.1" transform="rotate(-90 153.4 64.1)">14</text>
<text x="103" y="68.5">GND</text>
<text x="108.7" y="67.6">3</text>
<text x="153.4" y="72.6" transform="rotate(-90 153.4 72.6)">7</text>
<text x="59.2" y="96">GND</text>
<text x="59.2" y="98">GPIO1_6</text>
<text x="59.2" y="99.9">GPIO1_2</text>
<text x="59.2" y="101.9">TIMER4</text>
<text x="88" y="98">GPIO1_7</text>
<text x="88" y="100">GPIO1_3</text>
<text x="88.8" y="101.9">TIMER7</text>
<text x="91.2" y="96">GND</text>
<text x="59.2" y="103.9">TIMER5</text>
<text x="59.2" y="105.8">GPIO1_13</text>
<text x="59.2" y="107.8">EHRPWM2B</text>
<text x="87.1" y="105.8">GPIO1_12</text>
<text x="87.1" y="107.8">GPIO0_26</text>
<text x="88.8" y="103.9">TIMER6</text>
<text x="59.2" y="109.8">GPIO1_15</text>
<text x="59.2" y="111.7">GPIO0_27</text>
<text x="59.2" y="113.7">EHRPWM2A</text>
<text x="87.1" y="109.8">GPIO1_14</text>
<text x="87.1" y="113.7">GPIO1_31</text>
<text x="88" y="111.7">GPIO2_1</text>
<text x="59.2" y="115.7">GPIO1_30</text>
<text x="59.2" y="117.6">GPIO1_4</text>
<text x="59.2" y="119.6">GPIO1_0</text>
<text x="87.1" y="119.6">GPIO1_29</text>
<text x="88" y="115.7">GPIO1_5</text>
<text x="88" y="117.6">GPIO1_1</text>
<text x="59.2" y="121.6">GPIO2_22</text>
<text x="59.2" y="123.5">GPIO2_23</text>
<text x="59.2" y="125.5">UART5_CTSN</text>
<text x="84.2" y="125.5">UART5_RTSN</text>
<text x="87.1" y="121.6">GPIO2_24</text>
<text x="87.1" y="123.5">GPIO2_25</text>
<text x="59.2" y="127.5">UART4_RTSN</text>
<text x="59.2" y="129.4">UART4_CTSN</text>
<text x="59.2" y="131.4">UART5_TXD</text>
<text x="84.1" y="129.4">UART3_CTSN</text>
<text x="84.2" y="127.5">UART3_RTSN</text>
<text x="85.1" y="131.4">UART5_RXD</text>
<text x="59.2" y="133.4">GPIO2_12</text>
<text x="59.2" y="135.3">GPIO2_10</text>
<text x="59.2" y="137.3">GPIO2_8</text>
<text x="87.1" y="133.4">GPIO2_13</text>
<text x="87.2" y="135.3">GPIO2_11</text>
<text x="88" y="137.3">GPIO2_9</text>
<text x="59.2" y="139.3">GPIO2_6</text>
<text x="88" y="139.3">GPIO2_7</text>
<text x="139.2" y="142.3">1</text>
<text x="170.6" y="142.3">1</text>
<text x="59.2" y="147.1">GND</text>
<text x="59.2" y="149.1">VDD_3V3EXP</text>
<text x="84.3" y="149.1">VDD_3V3EXP</text>
<text x="91.2" y="147.1">GND</text>
<text x="139.2" y="144.3">2</text>
<text x="139.2" y="146.3">3</text>
<text x="170.6" y="144.3">2</text>
<text x="170.6" y="146.3">3</text>
<text x="59.2" y="151.1">VDD_5V</text>
<text x="59.2" y="153">SYS_5V</text>
<text x="59.2" y="155">PWR_BUT</text>
<text x="84" y="155">SYS_RESETN</text>
<text x="88.5" y="151.1">VDD_5V</text>
<text x="88.7" y="153">SYS_5V</text>
<text x="59.2" y="157">UART4_RXD</text>
<text x="59.2" y="158.9">UART4_TXD</text>
<text x="59.2" y="160.9">GPIO1_16</text>
<text x="85.3" y="158.9">EHRPWM1A</text>
<text x="85.3" y="160.9">EHRPWM1B</text>
<text x="87.1" y="157">GPIO1_28</text>
<text x="59.2" y="162.9">I2C1_SCL</text>
<text x="59.2" y="164.8">I2C2_SCL</text>
<text x="59.2" y="166.8">UART2_TXD</text>
<text x="85.1" y="166.8">UART2_RXD</text>
<text x="87.1" y="162.9">I2C1_SDA</text>
<text x="87.1" y="164.8">I2C2_SDA</text>
<text x="59.2" y="168.8">GPIO1_17</text>
<text x="59.2" y="170.7">GPIO3_21</text>
<text x="59.2" y="172.7">GPIO3_19</text>
<text x="85.1" y="170.7">UART1_RXD</text>
<text x="85.3" y="168.8">UART1_TXD</text>
<text x="87.2" y="172.7">SPI1_CS0</text>
<text x="59.2" y="174.7">SPI1_DO</text>
<text x="59.2" y="176.6">SPI1_SCLK</text>
<text x="59.2" y="178.6">AIN4</text>
<text x="85.7" y="178.6">GNDA_ADC</text>
<text x="87" y="176.6">VDD_ADC</text>
<text x="88.7" y="174.7">SPI1_DI</text>
<text x="59.2" y="180.5">AIN6</text>
<text x="59.2" y="182.5">AIN2</text>
<text x="59.2" y="184.5">AIN0</text>
<text x="91.2" y="180.6">AIN5</text>
<text x="91.2" y="182.5">AIN3</text>
<text x="91.2" y="184.5">AIN1</text>
<text x="59.2" y="186.4">CLKOUT2</text>
<text x="59.2" y="188.4">GND</text>
<text x="59.2" y="190.4">GND</text>
<text x="88" y="186.5">GPIO0_7</text>
<text x="91.2" y="188.4">GND</text>
<text x="91.2" y="190.4">GND</text>
<text x="159.9" y="219">10</text>
<text x="160.8" y="221">8</text>
<text x="169.2" y="221">7</text>
<text x="169.2" y="219">9</text>
<text x="160.8" y="226.9">2</text>
<text x="160.8" y="224.9">4</text>
<text x="160.8" y="222.9">6</text>
<text x="169.2" y="226.9">1</text>
<text x="169.2" y="224.9">3</text>
<text x="169.2" y="222.9">5</text>
<text x="70.4" y="244.6">2</text>
<text x="70.4" y="242.6">4</text>
<text x="74.9" y="245.4">D</text>
<text x="74.9" y="243.5">PRE</text>
<text x="81.8" y="243.5">Q</text>
<text x="86.7" y="242.6">5</text>
<text x="32.6" y="248.5">3</text>
<text x="32.6" y="250.5">4</text>
<text x="38" y="248.5">1</text>
<text x="38" y="250.5">2</text>
<text x="70.4" y="250.5">1</text>
<text x="70.4" y="248.5">3</text>
<text x="74.9" y="251.3">CLR</text>
<text x="74.9" y="249.4">CLK</text>
<text x="81.8" y="251.3">Q</text>
<text x="86.7" y="250.5">6</text>
<text x="110.7" y="268.2">10</text>
<text x="116.2" y="269">PRE</text>
<text x="123.1" y="269">Q</text>
<text x="128" y="268.2">9</text>
<text x="32.6" y="274">3</text>
<text x="38" y="274">1</text>
<text x="110.7" y="270.1">12</text>
<text x="110.9" y="274">11</text>
<text x="116.2" y="271">D</text>
<text x="116.2" y="274.9">CLK</text>
<text x="32.6" y="276">4</text>
<text x="38" y="276">2</text>
<text x="110.7" y="276">13</text>
<text x="116.2" y="276.9">CLR</text>
<text x="123.1" y="276.9">Q</text>
<text x="128" y="276">8</text>
</g>
<g font-size="1.5" fill="#800000">
<text x="82.5" y="34.2" transform="rotate(-90 82.5 34.2)">+</text>
<text x="123.1" y="30">+</text>
<text x="129.6" y="34.2" transform="rotate(-90 129.6 34.2)">+</text>
<text x="123.1" y="65.4">+</text>
<text x="82.5" y="69.6" transform="rotate(-90 82.5 69.6)">+</text>
<text x="129.6" y="69.6" transform="rotate(-90 129.6 69.6)">+</text>
</g>
<g font-size="1.5" fill="#808080">
<text x="155.2" y="65.9" transform="rotate(-90 155.2 65.9)">VCC</text>
<text x="155.2" y="72.4" transform="rotate(-90 155.2 72.4)">GND</text>
</g>
</svg>
